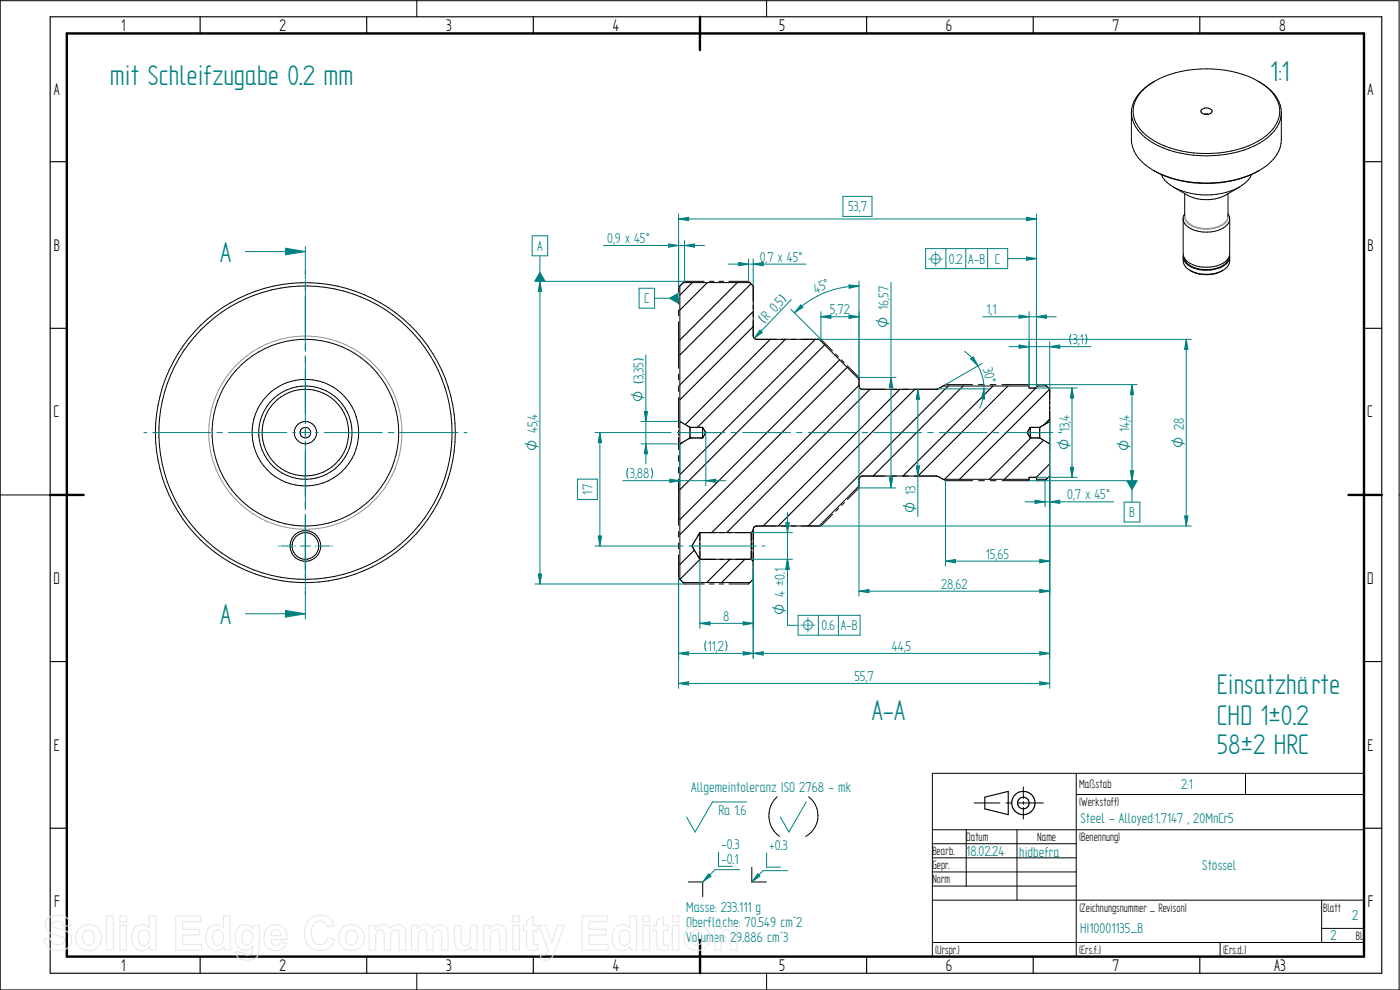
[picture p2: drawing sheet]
<svg xmlns="http://www.w3.org/2000/svg" width="420mm" height="297mm" viewBox="0 0 420 297" stroke-linecap="round" stroke-linejoin="round" font-family="sans-serif">
<g fill="none" stroke="#000" stroke-width=".3">
<path d="M.1 .2h419.8v296.8h-419.8M125.1 0v5M230.1 0v5M339.5 33.8a10.7 10.7 0 0 0 5.3 8.3 34.5 34.5 0 0 0 26.8 3.5 19.8 19.8 0 0 0 11.6-7.4 8.3 8.3 0 0 0 1.3-4.4M339.5 33.8v8.2a10.7 10.7 0 0 0 5.3 8.3l1.3 .8M346.5 24.4a11.7 11.7 0 0 0-7 9.4M346.5 24.4a11.3 11.3 0 0 0-6.4 9 10.9 10.9 0 0 0 6.4 8.9 34.3 34.3 0 0 0 31.1 0 11.2 11.2 0 0 0 6.5-8.9 9.6 9.6 0 0 0-4-7.3M360.7 32.8a2.03 2.03 0 0 1 3.1 .6 1.96 1.96 0 0 1-3.4 0zM362.6 34.3h-1.1M377.6 24.4l1.7 1M377.6 24.4a11.4 11.4 0 0 1 6.9 9.4M377.6 24.4a34.3 34.3 0 0 0-31.1 0"/>
<path d="M384.5 33.8v8.2a10.5 10.5 0 0 1-5.2 8.3l-1.3 .8M346.1 51.1l.4 .2M352.2 56.1a19.7 19.7 0 0 0 7.1 3.5 12.9 12.9 0 0 0 8.4-1l4.3-2.5M355.5 58.1v6.7M368.5 58.1v6.7M375.7 52.3a11.8 11.8 0 0 1-9.1 5.7 20.2 20.2 0 0 1-16.3-3.2l-1.4-1.6-.4-.9M378 51.1a34.4 34.4 0 0 1-31.9 0M378 51.1a35.8 35.8 0 0 1-30.4 .8M355.1 77a3.6 3.6 0 0 0 2 4.1M355.1 76.6a4.2 4.2 0 0 0 4 4.1 9.9 9.9 0 0 0 9.2-1.8l.7-1.2 .1-.7M355.4 77.3a5.5 5.5 0 0 0 5.1 3.5 9 9 0 0 0 7.7-2.3l.6-1.2M355.5 64.1l-.4 1.2v10.9l.3 1.2"/>
<path d="M368.5 64.8h.1M368.5 64.1l.6 1.5M369 76.6l.1 .4M369.1 65.6v10.6a4.4 4.4 0 0 1-3.9 3.6 9.8 9.8 0 0 1-9.4-1.8l-.4-.6M369.1 77a3.6 3.6 0 0 1-2.1 4.1M369.1 65.6a4.9 4.9 0 0 1-4.7 3.8 9.3 9.3 0 0 1-8.8-2.3l-.5-1.1M357.1 81.1a10 10 0 0 0 9.9 0M367 81.1a10.9 10.9 0 0 1-9.9 0M.1 148.5h15M419.9 148.5h.2M233.2 239.1a7.6 7.6 0 0 0 .8 11.9M242.6 239.1a7.1 7.1 0 0 1-.8 11.9"/>
<path d="M279.8 232h129.6v55h-129.6zM307.1 236.1v3.5M323 232v55M323 238.4h86.4M373.8 232v6.4M279.8 249h129.6M279.8 257.4h43.2M279.8 253.2h43.2M290 249v16.9M292.3 240.9h7.8M301.9 240.9h1.7M305.2 249v21.1"/>
<path d="M305.4 240.9h7.7M307.1 240.5v.8M307.1 242.2v3.5M206.5 264.6h4.4v4.4M225.6 260.2v4.4h4.4M279.8 270.1h129.6M279.8 265.9h43.2M279.8 261.6h43.2M396.7 278.6h12.7M396.7 270.1v12.7M125.1 292v5M230.1 292v5"/>
<path d="M279.8 282.8h129.6M366.2 282.8v4.2"/>
</g>
<g fill="none" stroke="#000" stroke-width=".34">
<path d="M15.1 5h399.6v287h-399.6zM60.1 5v5M110.1 5v5M160.1 5v5M210.1 5v5M260.1 5v5M310.1 5v5M360.1 5v5M15.1 48.5h5M409.4 48.5h5.3M15.1 98.5h5M409.4 98.5h5.3"/>
<path d="M15.1 148.5h5M409.4 148.5h5.3M15.1 198.5h5M409.4 198.5h5.3M295.6 239.2l7-1.8v7l-7-1.7zM15.1 248.5h5M409.4 248.5h5.3M60.1 287v5M110.1 287v5M160.1 287v5M210.1 287v5M260.1 287v5"/>
<path d="M310.1 287v5M360.1 287v5"/>
<circle cx="307.1" cy="241" r="1.75"/>
<circle cx="307.1" cy="240.9" r="3.5"/>
</g>
<path d="M20.1 10h389.3v277h-389.3zM210.1 5l-.1 10M15.1 148.5h10M404.7 148.5h10M210.1 282v10" fill="none" stroke="#000" stroke-width=".72"/>
<path d="M355.5 64.8a5 5 0 0 0 5 3.7 8.8 8.8 0 0 0 7.2-1.9l.5-.6 .3-1.2M355.5 64.5a3.4 3.4 0 0 0 2.9 3.7 9.6 9.6 0 0 0 9.4-1.3 2.59 2.59 0 0 0 .7-2.4" fill="none" stroke="#949494" stroke-width=".3"/>
<path d="M224.1 240.6h-10.3l-5.2 9-2.6-4.5M242 240.6l-5.2 9-2.6-4.5M229 261.2l-3.4 3.4" fill="none" stroke="#008080" stroke-width=".3"/>
<path d="M227.4 262.2l.7 .6-2.5 1.8z" fill="#008080"/>
<path d="M230.1 256v4.2h4.2M214.6 260.9l-3.7 3.7M227.4 262.2l.7 .6-2.5 1.8zM229 261.2h7.4" fill="none" stroke="#008080" stroke-width=".3"/>
<path d="M212.7 262.2l.7 .6-2.5 1.8z" fill="#008080"/>
<path d="M245.8 101.8h111.7M356 101.8l.5 3h-1zM245.8 157.8h111.7M215.6 255.7v4.2h4.2M212.7 262.2l.7 .6-2.5 1.8zM214.6 260.9h7.4" fill="none" stroke="#008080" stroke-width=".3"/>
<g fill="none" stroke="#000" stroke-width=".3">
<path d="M203.7 89.5v1.7M203.7 93v1.7M203.7 96.5v14M204.2 85.7l-.5 .5v1.5M204.5 85.4l-.2 .1M204.7 85.1l-.1 .2M205.1 84.8h19.9M211.3 84.4h-5.9l-1.4 1.4v88l1.1 1h19.9l1-1M212.8 84.4h1.5M215.8 84.4h1.4M218.7 84.4h6l1.3 1.4v15M225.2 85h.1"/>
<path d="M225.4 85.2l.1 .1M203.7 112.3v1.7M203.7 115.8v1.7M203.7 119.3v9.1M226 100.8l.1 .2M226 100.8l.3 .7M226.2 101.3l.1 .2M226.3 101.5l.3 .2M226.3 101.5l.7 .3M226.8 101.8h.2M227 101.8h19.4l3.4 3.5M245.8 101.8l12 12"/>
<path d="M250.8 106.2l.8 .9M252.5 108l.9 .8M254.3 109.7l3.5 3.5v2.6M257.8 115.8l.3 .7M257.8 115.8v.3M258 116.3l.1 .2M258.1 116.5l.7 .3M258.1 116.5l.2 .2M258.6 116.8h.2M281.5 116.7h-.1M281.5 116.7l-22.7 .1M282.2 116.3l-.7 .4"/>
<path d="M282.5 116.1l-.1 .1M282.9 115.9l-.2 .1M291.9 115.4h-8.2l-.6 .4M293.7 115.4h1.7M297.2 115.4h1.7M300.7 115.4h8.2v.3M311.8 115.4h-.7v.3M312 115.4h.2M312.5 115.4h.1M312.8 115.4h.8l1.4 1.4v26l-.9 1h-3v-.6h-2.2v.6h-25.9l-1.5-.8M314.1 115.8h-3v.6h-2.2v-.6h-25.9l-1.5 .9M203.7 126.2l3.4 2"/>
<path d="M203.7 136.7v1.7M203.7 129v.5M203.7 130.1v.5M203.7 131.2v3.7M204.7 132.8l-1 .6M205 127l.2 .1M205.2 132.5l-.2 .1M205.5 127.3l.2 .1M205.8 132.2l-.3 .1M206 127.6l1.1 .6M207.1 131.4l-3.1 1.8M207.1 128.2v3.2"/>
<path d="M210.9 128.2l.2 .5M210.9 128.2l.9 1.6M210.9 131.4h-3.8M210.9 128.2h-3.8M210.9 128.2v3.2M211.1 130.9l-.2 .5M211.2 128.8l.1 .1M211.3 130.7l-.1 .1M211.4 129.1v.1M211.4 130.4v.1M211.5 129.3l.3 .5M211.8 129.8l-.3 .5"/>
<path d="M211.8 129.8l-.9 1.6M308.3 129.8l.3 .5M308.3 129.8l.9 1.6M308.5 129.4l-.2 .4M308.6 130.5l.1 .1M308.7 129.1l-.1 .1M308.8 130.7l.1 .1M308.8 128.9h.1M308.9 130.9l.3 .5M309.2 128.2l-.3 .5M309.2 128.2l-.9 1.6M309.2 128.2v3.2"/>
<path d="M312 131.4l1 .6M312 131.4h-2.8M312 131.4l3 1.8-.9-.6M312 128.2h-2.8M312 128.2v3.2M312.9 127.7l-.9 .5M313.2 132.1l.2 .1M313.4 127.4l-.2 .2M313.7 132.4l.2 .1M313.8 127.2l-.2 .1M315 126.4l-3 1.8M203.7 140.2v1.7"/>
<path d="M203.7 143.7v13.9M203.7 159.5v1.7M210 159.8l-.7 1.2M210 159.8l-2.4 4M210 159.8h15.5M210 159.8v8M225.5 159.8v8M226 158.8v15M226 159.2l-.5 .6M226.1 158.6l-.1 .2M226.3 158.1l-.3 .7M226.3 158.1l-.1 .2"/>
<path d="M226.5 158l-.2 .1M227 157.8l-.7 .3M227 157.8l-.2 .1M249.9 154.3l-3.5 3.5h-19.4M251.7 152.5l-.9 .9M253.4 150.8l-.9 .8M257.8 145.8l-12 12M257.8 143.8v2.6l-3.5 3.5M257.8 143.6v.2M258.1 143.1l-.3 .7M258.1 143.1l-.1 .2M258.3 143l-.2 .1"/>
<path d="M258.8 142.8l-.7 .3M258.8 142.8h22.4M258.8 142.8l-.2 .1M281 142.8l.5 .2M281.5 143l.7 .3M282.4 143.5h.2M282.8 143.6l.1 .1M283.1 143.8l.6 .4h8.2M293.7 144.2h1.7M297.2 144.2h1.7M308.9 143.9v.3h-8.2M311.1 143.9v.3h.8"/>
<path d="M312.1 144.2h.1M312.5 144.2h.1M314.1 143.8l-.5 .4h-.7M314.3 143.6h-.1M314.5 143.3l-.1 .1M203.7 162.9v1.8M203.7 166.5v6.9l.5 .5M204.4 174.1l.1 .1M204.6 174.4l.2 .1M204.9 174.7l.5 .5h6M207.6 163.8l.8 1.3M207.6 163.8l2.4 4"/>
<path d="M208.4 162.6l-.8 1.2M208.6 165.4l.1 .3M208.7 162l-.1 .3M208.9 166l.2 .3M209.1 161.4l-.2 .3M210 167.8h15.5M212.9 175.2h1.4M215.8 175.2h1.4M225.1 174.8l-.4 .4h-5.9M225.3 174.6h-.1M225.5 167.8l.1 .2M225.5 167.8l.5 .6"/>
<path d="M225.5 174.4h-.1M226 173.8l-.4 .4"/>
<circle cx="91.6" cy="129.8" r="13"/>
<circle cx="91.6" cy="129.8" r="16"/>
<circle cx="91.6" cy="129.8" r="45"/>
<circle cx="91.7" cy="129.8" r="14"/>
<circle cx="91.7" cy="129.8" r="1.59"/>
<circle cx="91.7" cy="129.8" r="44"/>
<circle cx="91.7" cy="129.8" r="3.4"/>
<circle cx="91.7" cy="129.8" r="28"/>
<circle cx="91.6" cy="163.8" r="4.6"/>
<circle cx="91.7" cy="163.8" r="4"/>
</g>
<circle cx="91.6" cy="129.8" r="29" fill="none" stroke="#949494" stroke-width=".3"/>
<g fill="none" stroke="#000" stroke-width=".34">
<path d="M207.8 84.8l-3.8 3.8M212.3 84.8l-8.3 8.2M221.3 84.8l-17.3 17.2M225.4 85.2l-21.4 21.3M226 98l-22 22M226 93.5l-22 22M231.2 101.8l-25.6 25.6M235.7 101.8l-26.4 26.4M244.7 101.8l-40.7 40.6M247.5 103.5l-43.5 43.4M252 108l-48 47.9M254.2 110.2l-50.2 50.2"/>
<path d="M257.8 115.6l-44.2 44.2M261.1 116.8l-43 43M270.1 116.8l-41 41M274.6 116.8l-41.1 41M284.6 115.8l-42 42M289 115.8l-27 27M298 115.8l-27 27M302.5 115.8l-27 27M310.9 116.4l-27.4 27.4M311.5 115.8l-.4 .4M315 116.8l-27 27M204.7 132.8l-.7 .6"/>
<path d="M309.4 131.4l-12.4 12.4M313.2 132.1l-11.8 11.7M315 125.7l-1.7 1.8M315 139.2l-4 4M208.4 165.1l-4.4 4.3M210.1 167.8l-6 6M219.1 167.8l-7 7M223.6 167.8l-7 7"/>
</g>
<path d="M356 101.8l.5 3h-1z" fill="#008080"/>
<path d="M355.5 154.8h1l-.5 3z" fill="none" stroke="#008080" stroke-width=".3"/>
<path d="M355.5 154.8h1l-.5 3z" fill="#008080"/>
<path d="M311.1 116.4h12.1M321.7 116.4l.5 3h-1zM356 101.8v56M311.1 143.2h12.1" fill="none" stroke="#008080" stroke-width=".3"/>
<path d="M321.7 116.4l.5 3h-1z" fill="#008080"/>
<path d="M321.2 140.2h1l-.5 3z" fill="none" stroke="#008080" stroke-width=".3"/>
<path d="M321.2 140.2h1l-.5 3z" fill="#008080"/>
<path d="M305.8 94.5l3.1 .5-3.1 .5zM308.9 93.5v22.9M311.1 93.5v22.9M321.7 116.4v26.8" fill="none" stroke="#008080" stroke-width=".3"/>
<path d="M305.8 94.5l3.1 .5-3.1 .5z" fill="#008080"/>
<path d="M311.1 95l3-.5v1z" fill="none" stroke="#008080" stroke-width=".3"/>
<path d="M311.1 95l3-.5v1z" fill="#008080"/>
<path d="M295 95h22M257.8 115.8v63.1M315 126.4v52.5M312 176.9l3 .5-3 .4z" fill="none" stroke="#008080" stroke-width=".3"/>
<path d="M312 176.9l3 .5-3 .4z" fill="#008080"/>
<path d="M257.8 177.4l3-.5v.9z" fill="none" stroke="#008080" stroke-width=".3"/>
<path d="M257.8 177.4l3-.5v.9z" fill="#008080"/>
<path d="M315 142.8v54.7M226 173.8v23.7M257.8 177.4h57.2M312 195.5l3 .5-3 .6z" fill="none" stroke="#008080" stroke-width=".3"/>
<path d="M312 195.5l3 .5-3 .6z" fill="#008080"/>
<path d="M226 196l3.1-.5v1.1z" fill="none" stroke="#008080" stroke-width=".3"/>
<path d="M226 196l3.1-.5v1.1z" fill="#008080"/>
<path d="M315 142.8v63.7M203.7 173.4v33.1M226 196h89M312 204.6l3 .5-3 .4z" fill="none" stroke="#008080" stroke-width=".3"/>
<path d="M312 204.6l3 .5-3 .4z" fill="#008080"/>
<path d="M203.7 205.1l3-.5v.9z" fill="none" stroke="#008080" stroke-width=".3"/>
<path d="M203.7 205.1l3-.5v.9z" fill="#008080"/>
<path d="M203.7 173.4v24.1M226 171.1v26.4M203.7 196l3-.5v1.1zM211.9 192.3a3.5 3.5 0 0 0 0 3M217.8 192.3a3.2 3.2 0 0 1 0 3M203.7 205.1h111.3" fill="none" stroke="#008080" stroke-width=".3"/>
<path d="M203.7 196l3-.5v1.1z" fill="#008080"/>
<path d="M223 195.5l3 .5-3 .6z" fill="none" stroke="#008080" stroke-width=".3"/>
<path d="M223 195.5l3 .5-3 .6z" fill="#008080"/>
<g fill="none" stroke="#008080" stroke-width=".3">
<path d="M178.6 129.8h22.8M180 129.8l.5 3h-1zM203.2 129.8h14.4M219.4 129.8h1.7M222.9 129.8h14.4M239 129.8h1.7M242.6 129.8h14.3M258.7 129.8h1.7M262.2 129.8h14.4M278.4 129.8h1.7M281.9 129.8h14.3M298.1 129.8h1.7"/>
<path d="M301.5 129.8h14.4M317.7 129.8h.8M173.3 143.8h6v6.1h-6zM178.6 163.8h26.4M206.8 163.8h20.1M228.7 163.8h.9M203.7 196h22.3"/>
</g>
<path d="M180 129.8l.5 3h-1z" fill="#008080"/>
<path d="M179.5 160.8h1l-.5 3z" fill="none" stroke="#008080" stroke-width=".3"/>
<path d="M179.5 160.8h1l-.5 3z" fill="#008080"/>
<path d="M180 129.8v34M225.5 159.8h12.3M235.8 156.8h1l-.5 3zM225.5 167.8h12.3" fill="none" stroke="#008080" stroke-width=".3"/>
<path d="M235.8 156.8h1l-.5 3z" fill="#008080"/>
<path d="M236.3 167.8l.5 3h-1z" fill="none" stroke="#008080" stroke-width=".3"/>
<path d="M236.3 167.8l.5 3h-1z" fill="#008080"/>
<path d="M236.3 153.8v31.8M210 167.8v20.8M226 168.4v20.2M223 186.6l3 .4-3 .5z" fill="none" stroke="#008080" stroke-width=".3"/>
<path d="M223 186.6l3 .4-3 .5z" fill="#008080"/>
<path d="M210 187l3.1-.4v.9z" fill="none" stroke="#008080" stroke-width=".3"/>
<path d="M210 187l3.1-.4v.9z" fill="#008080"/>
<g fill="none" stroke="#008080" stroke-width=".3">
<path d="M91.6 81.3v.9M91.6 84v17.4M91.6 103.3v1.6M91.6 106.7v17.5M275.5 116.8l.5 3h-1zM43.2 129.8h.8M45.8 129.8h17.5M65.1 129.8h1.7M68.6 129.8h17.5M87.8 129.8h.9M90.2 129.8h3M91.6 126v.8"/>
<path d="M91.6 128.3v3M91.6 132.8v.8M91.6 135.4v17.5M94.6 129.8h.9M97.3 129.8h17.5M116.5 129.8h1.7M120 129.8h17.5M139.3 129.8h.9M91.6 156.5v19.1M91.6 154.7v1.7M83.6 163.8h.2M84.3 163.8h3.7"/>
<path d="M88.5 163.8h.2M90.2 163.8h3M91.6 177.4v.9M94.6 163.8h.3M95.4 163.8h3.6M99.5 163.8h.3M210 187h16"/>
</g>
<path d="M275.5 116.8l.5 3h-1z" fill="#008080"/>
<path d="M275 139.8h1l-.5 3z" fill="none" stroke="#008080" stroke-width=".3"/>
<path d="M275 139.8h1l-.5 3z" fill="#008080"/>
<path d="M253 58.9h8.7v6h-8.7zM203.7 64.2v22M203.7 65.7l3-.5v1zM311.1 64.2v51.6M275.5 116.8v38.2" fill="none" stroke="#008080" stroke-width=".3"/>
<path d="M203.7 65.7l3-.5v1z" fill="#008080"/>
<path d="M308 65.2l3.1 .5-3.1 .5z" fill="none" stroke="#008080" stroke-width=".3"/>
<path d="M308 65.2l3.1 .5-3.1 .5z" fill="#008080"/>
<path d="M203.7 65.7h107.4M160.5 84.4h44.9M162 84.4l.5 3h-1zM160.5 175.2h44.9" fill="none" stroke="#008080" stroke-width=".3"/>
<path d="M162 84.4l.5 3h-1z" fill="#008080"/>
<path d="M161.5 172.2h1l-.5 3z" fill="none" stroke="#008080" stroke-width=".3"/>
<path d="M161.5 172.2h1l-.5 3z" fill="#008080"/>
<path d="M200.6 73.2l3.1 .5-3.1 .5zM203.7 72.2v14M205.4 72.2v12.2M162 84.4v90.8" fill="none" stroke="#008080" stroke-width=".3"/>
<path d="M200.6 73.2l3.1 .5-3.1 .5z" fill="#008080"/>
<path d="M205.4 73.7l3-.5v1z" fill="none" stroke="#008080" stroke-width=".3"/>
<path d="M205.4 73.7l3-.5v1z" fill="#008080"/>
<path d="M181.1 73.7h30.3M224.7 77.7v6.7M226 77.7v8.1M226 79.2l3.1-.5v1.1z" fill="none" stroke="#008080" stroke-width=".3"/>
<path d="M226 79.2l3.1-.5v1.1z" fill="#008080"/>
<path d="M221.6 78.7l3.1 .5-3.1 .6z" fill="none" stroke="#008080" stroke-width=".3"/>
<path d="M221.6 78.7l3.1 .5-3.1 .6z" fill="#008080"/>
<path d="M218.6 79.2h23.3M308.9 115.4h32.3M339.7 115.4l.5 3h-1zM308.9 144.2h32.3" fill="none" stroke="#008080" stroke-width=".3"/>
<path d="M339.7 115.4l.5 3h-1z" fill="#008080"/>
<path d="M339.2 141.2h1l-.5 3z" fill="none" stroke="#008080" stroke-width=".3"/>
<path d="M339.2 141.2h1l-.5 3z" fill="#008080"/>
<path d="M339.7 115.4v28.8M313.6 144.2v7.9M315 142.8v9.3M315 150.6l3-.5v.9z" fill="none" stroke="#008080" stroke-width=".3"/>
<path d="M315 150.6l3-.5v.9z" fill="#008080"/>
<path d="M310.6 150.1l3 .5-3 .4z" fill="none" stroke="#008080" stroke-width=".3"/>
<path d="M310.6 150.1l3 .5-3 .4z" fill="#008080"/>
<path d="M73.6 75.5h18v8.2M91.6 85.5v1.7M91.6 88.9v16.5M91.6 107.2v1.7M91.6 110.7v16.4M91.6 128.9v1.7M91.6 132.4v16.5M91.6 150.7v1.7M91.6 154.2v16.4M307.6 150.6h26.6M91.6 172.4v1.7M91.6 175.9v8.2" fill="none" stroke="#008080" stroke-width=".3"/>
<path d="M85.7 74.5l5.9 1-5.9 1z" fill="#008080"/>
<path d="M85.7 74.5l5.9 1-5.9 1zM73.6 184.1h18" fill="none" stroke="#008080" stroke-width=".3"/>
<path d="M85.7 183.2l5.9 1-5.9 1z" fill="#008080"/>
<path d="M91.6 74v1.5M237.4 92.8l9 9M254.8 85.5l3 .3-3 .7zM257.8 84.3v28.9M85.7 183.2l5.9 1-5.9 1zM91.6 184.1v1.6" fill="none" stroke="#008080" stroke-width=".3"/>
<path d="M254.8 85.5l3 .3-3 .7z" fill="#008080"/>
<path d="M240.3 91.5l.7 .7-2.6 1.7z" fill="none" stroke="#008080" stroke-width=".3"/>
<path d="M240.3 91.5l.7 .7-2.6 1.7z" fill="#008080"/>
<path d="M257.8 85.8a27.2 27.2 0 0 0-19.4 8.1M257.8 113.2h11.1M267.4 113.2l.5 3h-1zM257.8 146.4h11.1" fill="none" stroke="#008080" stroke-width=".3"/>
<path d="M267.4 113.2l.5 3h-1z" fill="#008080"/>
<path d="M266.9 143.4h1l-.5 3z" fill="none" stroke="#008080" stroke-width=".3"/>
<path d="M266.9 143.4h1l-.5 3z" fill="#008080"/>
<path d="M246.4 93.5v8.3M246.4 95l3-.5v1zM257.8 93.5v19.7M267.4 84.7v61.7" fill="none" stroke="#008080" stroke-width=".3"/>
<path d="M246.4 95l3-.5v1z" fill="#008080"/>
<path d="M254.8 94.5l3 .5-3 .5z" fill="none" stroke="#008080" stroke-width=".3"/>
<path d="M254.8 94.5l3 .5-3 .5z" fill="#008080"/>
<path d="M246.4 95h11.4M308.9 102.5v12.9M315 102.5v14.3M315 104l3-.5v1zM321.4 100.3a3.1 3.1 0 0 0 0 3M325.8 100.3a3.4 3.4 0 0 1 0 3" fill="none" stroke="#008080" stroke-width=".3"/>
<path d="M315 104l3-.5v1z" fill="#008080"/>
<path d="M305.8 103.5l3.1 .5-3.1 .5z" fill="none" stroke="#008080" stroke-width=".3"/>
<path d="M305.8 103.5l3.1 .5-3.1 .5z" fill="#008080"/>
<path d="M281.5 116.7h15.3M294.8 109.1l-11.1 6.3M295.3 116.7l.2 3-1-.1zM302.8 104h24.6" fill="none" stroke="#008080" stroke-width=".3"/>
<path d="M295.3 116.7l.2 3-1-.1z" fill="#008080"/>
<path d="M291.3 107.7l.8-.6 1.4 2.7z" fill="none" stroke="#008080" stroke-width=".3"/>
<path d="M291.3 107.7l.8-.6 1.4 2.7z" fill="#008080"/>
<path d="M289.5 105.4a13.7 13.7 0 0 1 4.5 17.1M283.7 144.2v25.6M315 142.8v27M312 167.9l3 .5-3 .5z" fill="none" stroke="#008080" stroke-width=".3"/>
<path d="M312 167.9l3 .5-3 .5z" fill="#008080"/>
<path d="M283.7 168.4l3.1-.5v1z" fill="none" stroke="#008080" stroke-width=".3"/>
<path d="M283.7 168.4l3.1-.5v1z" fill="#008080"/>
<path d="M162 76.8v7.6M283.7 168.4h31.3" fill="none" stroke="#008080" stroke-width=".3"/>
<path d="M162 81.4l1.8 3h-3.5z" fill="#008080"/>
<path d="M159.7 70.7h4.7v6.1h-4.7zM302.4 77.6h8.7" fill="none" stroke="#008080" stroke-width=".3"/>
<path d="M308 77.1l3.1 .5-3.1 .5z" fill="#008080"/>
<path d="M277.8 74.6h24.6v6h-24.6zM283.9 74.6v6M289.8 74.6v6M296.4 74.6v6M308 77.1l3.1 .5-3.1 .5zM227.7 94.7a3.6 3.6 0 0 0 2.2 2.1M228.1 99l.7 .7-2.5 1.8zM233.7 88.5a3.3 3.3 0 0 1 2.2 2.1M237.5 89.9l-11.2 11.6" fill="none" stroke="#008080" stroke-width=".3"/>
<path d="M228.1 99l.7 .7-2.5 1.8z" fill="#008080"/>
<path d="M339.7 144.2v6.5" fill="none" stroke="#008080" stroke-width=".3"/>
<path d="M338 144.2h3.4l-1.7 3z" fill="#008080"/>
<path d="M196.5 89.5h7.2M337.4 150.7h4.7v5.9h-4.7z" fill="none" stroke="#008080" stroke-width=".3"/>
<path d="M200.6 89.5l3.1-1.7v3.4z" fill="#008080"/>
<path d="M191.8 86.5h4.7v6h-4.7zM236.3 167.8v19.8" fill="none" stroke="#008080" stroke-width=".3"/>
<path d="M236.3 167.8l.5 3h-1z" fill="#008080"/>
<path d="M193.1 114.5a3.5 3.5 0 0 1-3 0M193.1 108a3.5 3.5 0 0 0-3 0M192.4 133.2h11.6M192.4 126.4h11.6M193.8 133.2l.5 2.9h-.9zM236.3 167.8l.5 3h-1zM236.3 187.6h3.2M239.5 184.6h18.6v6h-18.6zM245.6 184.6v6M251.6 184.6v6" fill="none" stroke="#008080" stroke-width=".3"/>
<path d="M193.8 133.2l.5 2.9h-.9z" fill="#008080"/>
<path d="M193.4 123.4h.9l-.5 3z" fill="none" stroke="#008080" stroke-width=".3"/>
<path d="M193.4 123.4h.9l-.5 3z" fill="#008080"/>
<path d="M193.8 106.5v32.6M204 133.2v12.6M211.8 129.8v16M188.5 140.5a3.5 3.5 0 0 0 0 3M195.5 140.5a3.5 3.5 0 0 1 0 3M201 143.8l3 .4-3 .5z" fill="none" stroke="#008080" stroke-width=".3"/>
<path d="M201 143.8l3 .4-3 .5z" fill="#008080"/>
<path d="M211.8 144.2l3-.4v.9z" fill="none" stroke="#008080" stroke-width=".3"/>
<path d="M211.8 144.2l3-.4v.9z" fill="#008080"/>
<path d="M186.9 144.2h30.9" fill="none" stroke="#008080" stroke-width=".3"/>
<g fill="none" stroke="#e6e6e6" stroke-width=".3">
<path d="M14.2 275.7a4.9 4.9 0 0 1 6.3 .1l.5 .9 .2 1.1-2.1 .1a2.04 2.04 0 0 0-1.5-1.5 2.04 2.04 0 0 0-2 .7 1.36 1.36 0 0 0 1.6 1.4l.5 .2a4.1 4.1 0 0 1 3.7 2.5 3.4 3.4 0 0 1-4.1 4 3.7 3.7 0 0 1-4.1-3.5l1.9-.2a2.23 2.23 0 0 0 2 1.9 2.23 2.23 0 0 0 2.3-1.3 1.51 1.51 0 0 0-1.6-1.3 5.8 5.8 0 0 1-3.9-2 2.74 2.74 0 0 1 .3-3.1zM25.6 279.4a2.02 2.02 0 0 1 2.3 .3 2.02 2.02 0 0 1 .4 2.4 1.8 1.8 0 0 1-2.2 1.5 1.8 1.8 0 0 1-1.3-2.3l.2-1.1zM32 274.8h2v10.3h-2zM36 274.8h2v1.8h-2zM36 277.6h2v7.5h-2zM40.4 278.4a2.93 2.93 0 0 1 4.4 .1v-3.7h2v10.3h-1.9v-1.1a3 3 0 0 1-3.5 1 3 3 0 0 1-1.9-3.1l.2-2.3zM42.2 279.3a1.65 1.65 0 0 1 1.9-.1 1.65 1.65 0 0 1 .7 1.7 2.05 2.05 0 0 1-2 2.8 2.93 2.93 0 0 1-.8-4.2zM52.7 274.8h7.6v1.7h-5.5v2.3h5.1v1.7h-5.1v2.8h5.7v1.8h-7.8zM62.7 278.4a2.93 2.93 0 0 1 4.4 .1v-3.7h2v10.3h-1.8v-1.1a3 3 0 0 1-3.6 1 3 3 0 0 1-1.9-3.1l.2-2.3zM64.5 279.3a1.65 1.65 0 0 1 1.9-.1 1.65 1.65 0 0 1 .7 1.7 2.05 2.05 0 0 1-2 2.8 2.93 2.93 0 0 1-.8-4.2zM71.4 278.4a2.85 2.85 0 0 1 4.5 .3v-1.1h1.9v6.7a3.1 3.1 0 0 1-3.6 3.8 2.81 2.81 0 0 1-3.4-2.4v-.2l2.3 .3a1.46 1.46 0 0 0 2.4 .4l.3-.6v-1.8a2.87 2.87 0 0 1-3.4 1.1 2.87 2.87 0 0 1-1.8-3l.2-2.3zM73.3 279.3a1.74 1.74 0 0 1 1.9 .1 1.74 1.74 0 0 1 .7 1.8 1.66 1.66 0 0 1-1.1 2.1 1.66 1.66 0 0 1-2.1-.9 3.2 3.2 0 0 1 .6-3.1z"/>
<path d="M80.2 278.5a3.5 3.5 0 0 1 3.9-.8 3.5 3.5 0 0 1 2.1 3.5v.7h-4.9a1.43 1.43 0 0 0 1 1.7 1.43 1.43 0 0 0 1.7-.9l2.1 .3a3.6 3.6 0 0 1-4.5 2.1 3.6 3.6 0 0 1-2.3-4.3l.3-1.5zM81.7 279.4a1.48 1.48 0 0 1 1.7-.3 1.48 1.48 0 0 1 .8 1.6h-2.9zM92.7 276a4.5 4.5 0 0 1 7.6 1.6l-2.1 .5a2.43 2.43 0 0 0-2.9-1.6 2.43 2.43 0 0 0-1.8 2.8 3.4 3.4 0 0 0 1.7 4 2.42 2.42 0 0 0 3.2-2l2 .6a4.6 4.6 0 0 1-5.4 3.2 4.6 4.6 0 0 1-3.6-5.1l.4-2.6zM104.5 279.4a2.02 2.02 0 0 1 2.4 .3 2.02 2.02 0 0 1 .3 2.4 1.8 1.8 0 0 1-2.2 1.5 1.8 1.8 0 0 1-1.3-2.3l.2-1.1zM110.8 277.6h1.8v1a2.65 2.65 0 0 1 4.4 0 2.54 2.54 0 0 1 3.1-1.1 2.54 2.54 0 0 1 1.6 2.8v4.8h-2v-4.3a1.29 1.29 0 0 0-1-1.8 1.29 1.29 0 0 0-1.4 1.6v4.5h-2v-4.1a1.51 1.51 0 0 0-.8-2 1.55 1.55 0 0 0-1.7 1.9v4.2h-2zM123.5 277.6h1.8v1a2.65 2.65 0 0 1 4.5 0 2.54 2.54 0 0 1 3-1.1 2.54 2.54 0 0 1 1.7 2.8v4.8h-2v-4.3a1.29 1.29 0 0 0-1.1-1.8 1.29 1.29 0 0 0-1.3 1.6l-.1 4.5h-2v-4.1a1.51 1.51 0 0 0-.8-2 1.55 1.55 0 0 0-1.7 1.9v4.2h-2zM136.4 277.6h2v3.4a2.34 2.34 0 0 0 .7 2.6 1.74 1.74 0 0 0 1.7-.5 1.74 1.74 0 0 0 .4-1.8v-3.7h2v7.5h-1.9v-1.2a2.65 2.65 0 0 1-3.1 1.3 2.65 2.65 0 0 1-1.8-2.9zM145.1 277.6h1.9v1.1a2.64 2.64 0 0 1 2.8-1.3 2.64 2.64 0 0 1 2.1 2.3v5.4h-2v-3.8a1.73 1.73 0 0 0-.9-2.3 1.66 1.66 0 0 0-1.9 2.1v4h-2zM153.9 274.8h2v1.8h-2zM153.9 277.6h2v7.5h-2zM158.1 276.2l2-1.2v2.6h1.3v1.6h-1.3v3.4a.78 .78 0 0 0 .3 .9 .78 .78 0 0 0 1-.1l.1 1.5a2.2 2.2 0 0 1-3.4-1.3v-4.4h-1v-1.6h1zM161.7 277.6h2.1l1.8 5.3 1.7-5.3h2.1l-3.1 8.5a2.93 2.93 0 0 1-3.9 1.9l-.1-1.6a1.59 1.59 0 0 0 2.2-1.3z"/>
<path d="M174.7 274.8h7.6v1.7h-5.5v2.3h5.1v1.7h-5.1v2.8h5.7v1.8h-7.8zM184.6 278.4a2.93 2.93 0 0 1 4.4 .1v-3.7h2v10.3h-1.8v-1.1a3 3 0 0 1-3.5 1 3 3 0 0 1-1.9-3.1l.2-2.3zM186.5 279.3a1.65 1.65 0 0 1 1.8-.1 1.65 1.65 0 0 1 .8 1.7 2.05 2.05 0 0 1-2.1 2.8 2.93 2.93 0 0 1-.7-4.2zM193 274.8h2v1.8h-2zM193 277.6h2v7.5h-2zM197.1 276.2l2-1.2v2.6h1.4v1.6h-1.4v3.4a.78 .78 0 0 0 .3 .9 .78 .78 0 0 0 1-.1l.2 1.5a2.2 2.2 0 0 1-3.4-1.3l-.1-4.4h-.9v-1.6h.9zM201.7 274.8h2v1.8h-2zM201.7 277.6h2v7.5h-2zM208.1 279.4a2.02 2.02 0 0 1 2.3 .3 2.02 2.02 0 0 1 .4 2.4 1.8 1.8 0 0 1-2.2 1.5 1.8 1.8 0 0 1-1.3-2.3l.2-1.1zM214.5 277.6h1.8v1.1a2.64 2.64 0 0 1 2.8-1.3 2.64 2.64 0 0 1 2.1 2.3l.1 5.4h-2v-3.8a1.73 1.73 0 0 0-1-2.3 1.66 1.66 0 0 0-1.8 2.1v4h-2z"/>
<circle cx="26.7" cy="281.3" r="3.9"/>
<circle cx="105.6" cy="281.3" r="3.9"/>
<circle cx="209.2" cy="281.3" r="3.9"/>
</g>
<g font-size="9.6" fill="#008080">
<text x="33" y="25.6">mit Schleifzugabe 0.2 mm</text>
<text x="381.2" y="24.4">1:1</text>
<text x="66" y="78.5">A</text>
<text x="66" y="187.2">A</text>
<text x="365.2" y="208.4">Einsatzhärte</text>
<text x="261.7" y="215.9">A-A</text>
<text x="365.2" y="217.4">CHD 1u0.2</text>
<text x="365.2" y="226.4">58u2 HRC</text>
</g>
<g font-size="5.7">
<text x="36.4" y="9.2">1</text>
<text x="83.9" y="9.2">2</text>
<text x="133.9" y="9.2">3</text>
<text x="183.9" y="9.2">4</text>
<text x="233.9" y="9.2">5</text>
<text x="283.9" y="9.2">6</text>
<text x="333.9" y="9.2">7</text>
<text x="383.9" y="9.2">8</text>
<text x="16.1" y="28.5">A</text>
<text x="410.4" y="28.5">A</text>
<text x="16.1" y="75.2">B</text>
<text x="410.4" y="75.2">B</text>
<text x="16" y="125.2">C</text>
<text x="410.3" y="125.2">C</text>
<text x="16" y="175.2">D</text>
<text x="410.3" y="175.2">D</text>
<text x="16.1" y="225.2">E</text>
<text x="410.4" y="225.2">E</text>
<text x="16.3" y="272">F</text>
<text x="410.5" y="272">F</text>
<text x="36.4" y="291.2">1</text>
<text x="83.9" y="291.2">2</text>
<text x="133.9" y="291.2">3</text>
<text x="183.9" y="291.2">4</text>
<text x="233.9" y="291.2">5</text>
<text x="283.9" y="291.2">6</text>
<text x="333.9" y="291.2">7</text>
<text x="382.4" y="291.2">A3</text>
</g>
<g font-size="4.8" fill="#008080">
<text x="254.5" y="63.5">53,7</text>
<text x="161.2" y="75.2">A</text>
<text x="182.2" y="72.9">0,9 x 45°</text>
<text x="228" y="78.5">0,7 x 45°</text>
<text x="284.8" y="79.1">0.2 A-B C</text>
<text x="244.8" y="88.1" transform="rotate(-22 244.8 88.1)">45°</text>
<text x="193.3" y="91">C</text>
<text x="234.3" y="92.2" transform="rotate(-46 234.3 92.2)">5</text>
<text x="249.1" y="94.3">5,72</text>
<text x="296.1" y="94.3">1,1</text>
<text x="230.2" y="96.4" transform="rotate(-46 230.2 96.4)">R 0,</text>
<text x="321.9" y="103.3">3,1</text>
<text x="295" y="110.7" transform="rotate(75 295 110.7)">30°</text>
<text x="189" y="143.5">3,88</text>
<text x="177.8" y="148.4" transform="rotate(-90 177.8 148.4)">17</text>
<text x="320.2" y="149.8">0,7 x 45°</text>
<text x="338.9" y="155.2">B</text>
<text x="295.9" y="167.6">15,65</text>
<text x="282.4" y="176.6">28,62</text>
<text x="217.1" y="186.3">8</text>
<text x="246.5" y="189.1">0.6 A-B</text>
<text x="212.4" y="195.3">11,2</text>
<text x="267.7" y="195.3">44,5</text>
<text x="256.4" y="204.3">55,7</text>
<text x="207.5" y="237.7">Allgemeintoleranz ISO 2768 - mk</text>
<text x="354.5" y="236.7">2:1</text>
<text x="215.6" y="244.4">Ra 1.6</text>
<text x="324.3" y="247">Steel - Alloyed:1.7147 , 20MnCr5</text>
<text x="216.4" y="254.7">-0.3</text>
<text x="230.8" y="254.9">+0.3</text>
<text x="290" y="256.7">18.02.24</text>
<text x="305.9" y="257">hidbefra</text>
<text x="216.4" y="259.2">-0.1</text>
<text x="360.8" y="261.1">Stössel</text>
<text x="205.9" y="273.6">Masse: 233.111 g</text>
<text x="205.9" y="278.1">Oberfläche: 70.549 cm^2</text>
<text x="324.2" y="280.1">HI10001135_B</text>
<text x="405.8" y="276.1">2</text>
<text x="205.9" y="282.6">Volumen: 29.886 cm^3</text>
<text x="399.3" y="282.1">2</text>
</g>
<g font-size="4.6" fill="#008080">
<text x="278.5" y="79.1">l</text>
<text x="266.6" y="98.4" transform="rotate(-90 266.6 98.4)">O 16,57</text>
<text x="193.1" y="120.5" transform="rotate(-90 193.1 120.5)">O 3,35</text>
<text x="161.3" y="135.4" transform="rotate(-90 161.3 135.4)">O 45,4</text>
<text x="321" y="135.1" transform="rotate(-90 321 135.1)">O 13,4</text>
<text x="339" y="135.2" transform="rotate(-90 339 135.2)">O 14,4</text>
<text x="355.2" y="134.4" transform="rotate(-90 355.2 134.4)">O 28</text>
<text x="274.7" y="154" transform="rotate(-90 274.7 154)">O 13</text>
<text x="235.6" y="184.6" transform="rotate(-90 235.6 184.6)">O 4 ±0.1</text>
<text x="240.3" y="189.1">l</text>
</g>
<g font-size="4.1">
<text x="323.9" y="236.4">Maßstab</text>
<text x="323.9" y="241.7">(Werkstoff)</text>
<text x="279.8" y="256.5">Bearb.</text>
<text x="290" y="252.3">Datum</text>
<text x="311.3" y="252.3">Name</text>
<text x="323.9" y="252.3">(Benennung)</text>
<text x="279.8" y="260.7">Gepr.</text>
<text x="279.8" y="265">Norm</text>
<text x="324" y="273.5">(Zeichnungsnummer _ Revison)</text>
<text x="397.1" y="273.6">Blatt</text>
<text x="406.9" y="281.9">Bl.</text>
<text x="280.7" y="286.1">(Urspr.)</text>
<text x="323.9" y="286.1">(Ers.f.:)</text>
<text x="367.1" y="286.1">(Ers.d.:)</text>
</g>
</svg>
